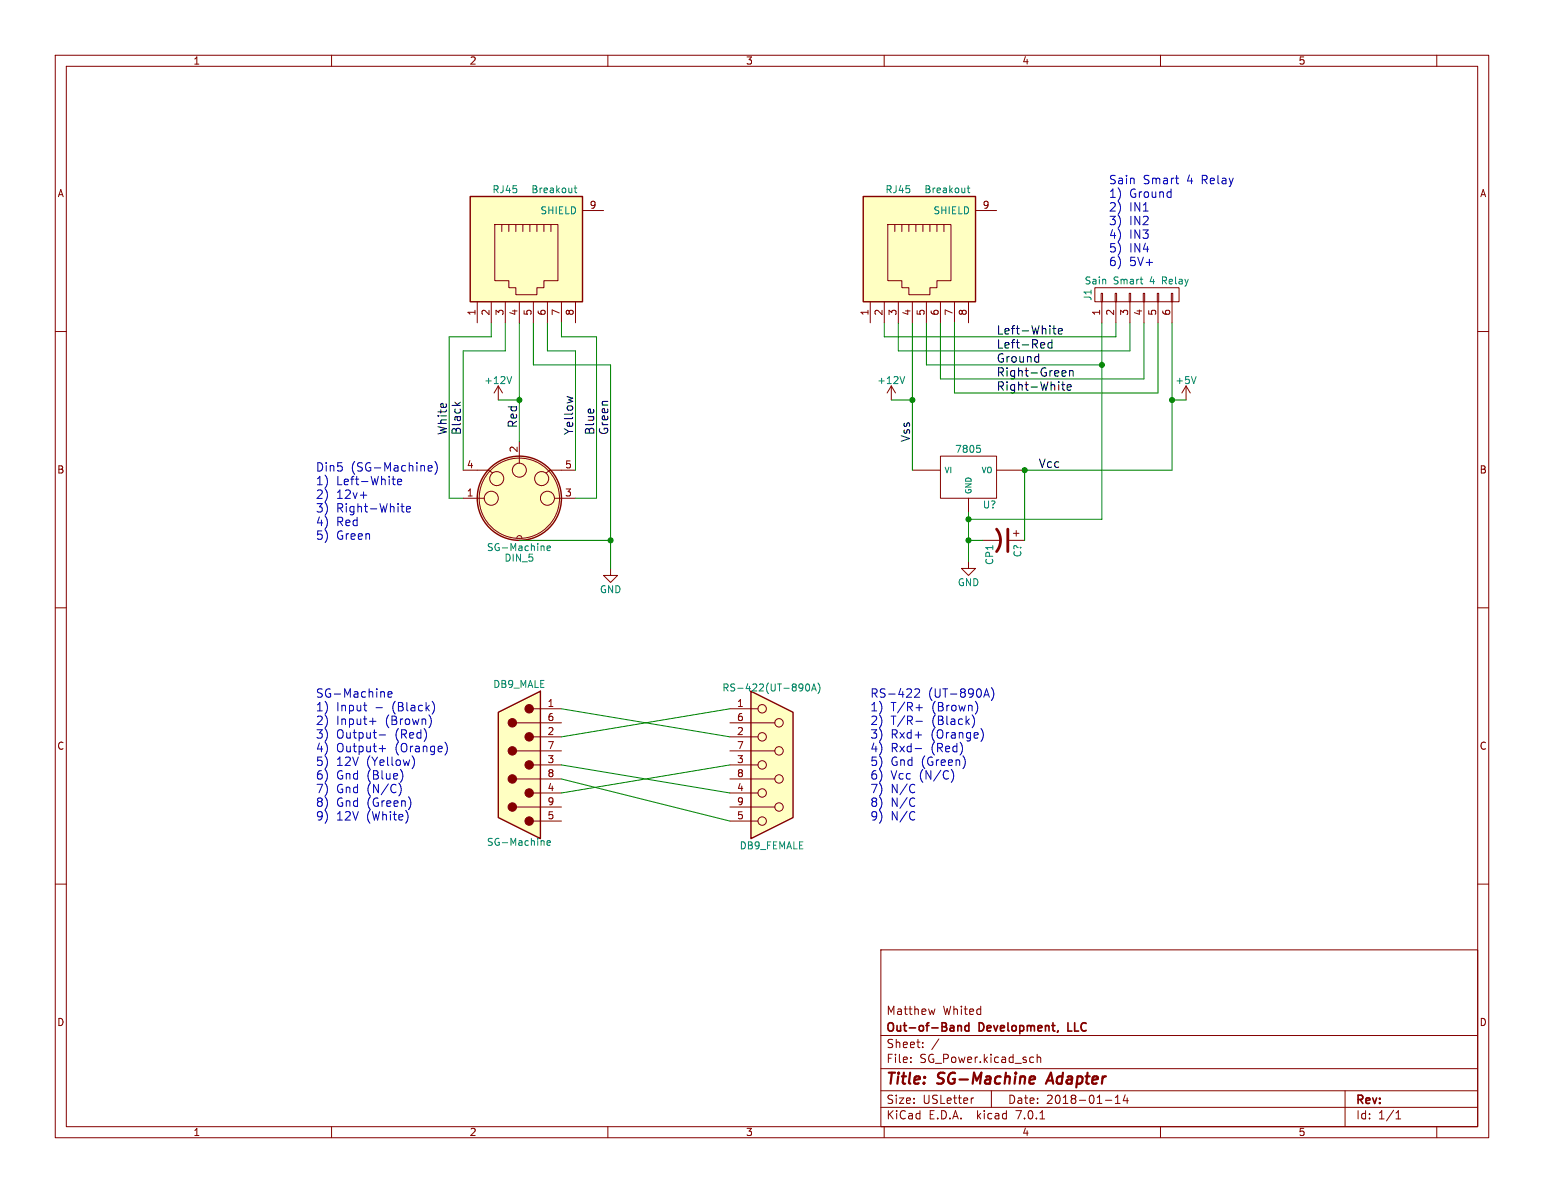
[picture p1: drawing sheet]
<svg xmlns="http://www.w3.org/2000/svg" width="279mm" height="216mm" viewBox="0 0 279 216" stroke-linecap="round" stroke-linejoin="round" font-family="sans-serif">
<g fill="none" stroke="#840000" stroke-width=".18">
<path d="M10 10h259.4v195.9h-259.4zM12 12h255.4v191.9h-255.4zM60 10v2M110 10v2M160 10v2M210 10v2M260 10v2M176.5 38.1h3.8M10 60h2M157.5 54.6v3.8M160 54.6v3.8M160.7 40.6h11.4v10.2h-2.6v1.3h-1.2v1.2h-3.8v-1.2h-1.3v-1.3h-2.5z"/>
<path d="M161.9 40.6v1.3M162.6 54.6v3.8M163.2 40.6v1.3M164.5 40.6v1.3M165.1 54.6v3.8M165.7 40.6v1.3M167 40.6v1.3M167.6 54.6v3.8M168.3 40.6v1.3M169.5 40.6v1.3M170.2 54.6v3.8M170.8 40.6v1.3"/>
<path d="M172.7 54.6v3.8M175.3 54.6v3.8M198.1 52.1h15.3v2.5h-15.3zM199.3 53.1h.2v1.5h-.2zM199.4 54.6v3.8M201.8 53.1h.3v1.5h-.3zM201.9 54.6v3.8M204.3 53.1h.3v1.5h-.3zM204.5 54.6v3.8M206.9 53.1h.2v1.5h-.2zM207 54.6v3.8M209.4 53.1h.3v1.5h-.3z"/>
<path d="M209.5 54.6v3.8M212 53.1h.2v1.5h-.2zM212.1 54.6v3.8M267.4 60h2M161.3 69.9l-.8 1.2M161.3 69.9v2.5M161.3 69.9l.8 1.2M214.6 69.9l-.7 1.2M214.6 69.9v2.5M214.6 69.9l.8 1.2M165.1 85.1h5.1M170.2 82.6h10.1v7.6h-10.1z"/>
<path d="M175.3 90.2v2.5M177.8 97.8h3.3M180.3 85.1h5.1M182.6 97.8h2.8M183.4 96.5h1M183.9 96v1M10 110h2M110.5 102.9v1.2h1.3l-1.3 1.3-1.3-1.3h1.3M175.3 101.6v1.3h1.2l-1.2 1.2-1.3-1.2h1.3M267.4 110h2M10 160h2M267.4 160h2"/>
<path d="M159.4 171.9h108v32h-108zM159.4 197.4h108M159.4 193.4h108M159.4 187.4h108M164.8 192.2v.1M164.8 191.4v.1M167 189.5v.1M167 188.7v.1M169.2 182.6l-.3 1M176.2 198.7l-.3 .1M179.4 197.4v3M186.9 191.3l.1 .1"/>
<path d="M187 192.2l-.1 .1M187.7 190.8v1.5M187.7 191.4l.2-.1 .4 .1v.9M200 199.1h1.2M201.8 199.7h.9M201.8 198.6l.5-.4v1.5M203.6 198.1l-.3 1.1h.9M204 198.7v1M243.4 197.4v6.5M60 203.9v2M110 203.9v2M159.4 200.4h108"/>
<path d="M160 203.9v2M188.2 202.5h.8M210 203.9v2M252.6 202.5h.9M252.6 201.4l.4-.4v1.5M260 203.9v2"/>
</g>
<path d="M186.7 194.8l.5 .1 .1 .4-1 .2M187.1 196l-.2 .1M190.2 194.1l-.9 2" fill="none" stroke="#840000" stroke-width=".4"/>
<path d="M173.3 185.6v1M173.3 185.7l.2-.1 .4 .1 .1 .9M175.3 185.7l-.4-.1-.3 .3v.4l.2 .2h.5M175.3 185.1v1.5" fill="none" stroke="#840000" stroke-width=".3"/>
<path d="M175 34h.5M175.2 33.6v1.1l.3 .2M206.3 50.5h.5M206.7 51.4h.1M163.7 68.2l-.4 1.2M216.4 68.2l-.4 1.2M176.8 80.6h.6M177.2 81.1l.2 .2v.3l-.2 .3" fill="none" stroke="#008484" stroke-width=".18"/>
<path d="M156.2 35.6h20.3v19h-20.3z" fill="#ffffc2" stroke="#ffffc2" stroke-width=".18"/>
<path d="M156.2 35.6h20.3v19h-20.3z" fill="none" stroke="#840000" stroke-width=".25"/>
<path d="M180.3 95.8a3.3 3.3 0 0 1 0 4M182.4 95.8v4" fill="none" stroke="#840000" stroke-width=".51"/>
<path d="M135.9 125.1l7.6 3.8v19.1l-7.6 3.8z" fill="#ffffc2"/>
<g fill="none" stroke="#840000" stroke-width=".18">
<path d="M132.1 138.4h5.1M132.1 135.9h8.1M132.1 133.4h5.1M132.1 130.8h8.1M132.1 128.3h5.1M132.1 148.6h5.1M132.1 146.1h8.1M132.1 143.5h5.1M132.1 141h8.1"/>
<circle cx="137.9" cy="133.3" r=".76"/>
<circle cx="137.9" cy="138.4" r=".76"/>
<circle cx="137.9" cy="128.3" r=".76"/>
<circle cx="141" cy="130.8" r=".76"/>
<circle cx="141" cy="135.9" r=".76"/>
<circle cx="137.9" cy="143.5" r=".76"/>
<circle cx="137.9" cy="148.6" r=".76"/>
<circle cx="141" cy="146" r=".76"/>
<circle cx="141" cy="141" r=".76"/>
</g>
<path d="M135.9 125.1l7.6 3.8v19.1l-7.6 3.8z" fill="none" stroke="#840000" stroke-width=".25"/>
<path d="M145.9 123.9l.2-.1a.68 .68 0 0 1 .4 .6 .68 .68 0 0 1-.4 .6l-.3-.4zM146.9 125l.4-1.2 .4 1.2M147 124.7h.6M148 123.6a1.46 1.46 0 0 1 0 1.9" fill="none" stroke="#008484" stroke-width=".18"/>
<path d="M90.2 128.9l7.6-3.8v26.7l-7.6-3.8z" fill="#ffffc2"/>
<g fill="#840000" stroke="#840000" stroke-width=".18">
<circle cx="95.8" cy="128.3" r=".76"/>
<circle cx="95.8" cy="133.3" r=".76"/>
<circle cx="95.8" cy="138.4" r=".76"/>
<circle cx="95.8" cy="143.5" r=".76"/>
<circle cx="95.8" cy="148.6" r=".76"/>
<circle cx="92.7" cy="130.8" r=".76"/>
<circle cx="92.7" cy="135.9" r=".76"/>
<circle cx="92.7" cy="141" r=".76"/>
<circle cx="92.7" cy="146" r=".76"/>
</g>
<g fill="none" stroke="#840000" stroke-width=".18">
<path d="M105.4 38.1h3.8M86.4 54.6v3.8M88.9 54.6v3.8M89.5 40.6h11.5v10.2h-2.6v1.3h-1.2v1.2h-3.9v-1.2h-1.2v-1.3h-2.6zM90.8 40.6v1.3M91.4 54.6v3.8M92.1 40.6v1.3M93.3 40.6v1.3M94 54.6v3.8M94.6 40.6v1.3M95.9 40.6v1.3M96.5 54.6v3.8"/>
<path d="M97.2 40.6v1.3M98.4 40.6v1.3M99.1 54.6v3.8M99.7 40.6v1.3M101.6 54.6v3.8M104.1 54.6v3.8M90.2 69.9l-.8 1.2M90.2 69.9v2.5M90.2 69.9l.7 1.2M83.8 85.1h4.6l.8 .5M83.8 90.2h3.8M93.5 97.4l.2-.4 .3-.1 .3 .2 .1 .3"/>
<path d="M94 80v3.8M100.3 90.2h3.8M104.1 85.1h-4.6l-.7 .5M93.5 130.8h8.1M93.5 135.9h8.1M96.5 128.3h5.1M96.5 133.4h5.1M96.5 138.4h5.1M93.5 141h8.1M93.5 146.1h8.1M96.5 143.5h5.1M96.5 148.6h5.1"/>
<circle cx="88.9" cy="90.2" r="1.27"/>
<circle cx="89.9" cy="86.6" r="1.27"/>
<circle cx="94" cy="90.2" r="7.3"/>
<circle cx="94" cy="85.1" r="1.27"/>
<circle cx="98" cy="86.6" r="1.27"/>
<circle cx="99.1" cy="90.2" r="1.27"/>
</g>
<g fill="none" stroke="#840000" stroke-width=".25">
<path d="M85.1 35.6h20.3v19h-20.3zM90.2 128.9l7.6-3.8v26.7l-7.6-3.8z"/>
<circle cx="94" cy="90.2" r="7.6"/>
</g>
<path d="M103.9 34h.5M104.1 33.6v1.1l.3 .2M92.6 68.2l-.4 1.2M98.4 98.9l.1 .7M99 99.2l.6-.1-.1-.2-.3-.1-.2 .2 .1 .6h.4M98.4 152.2l.1 .8M99 152.6l.6-.2-.1-.2-.3-.1-.2 .2 .1 .6h.4" fill="none" stroke="#008484" stroke-width=".18"/>
<g fill="#ffffc2" stroke="#ffffc2" stroke-width=".18">
<path d="M85.1 35.6h20.3v19h-20.3z"/>
<circle cx="94" cy="90.2" r="7.6"/>
</g>
<g fill="none" stroke="#000" stroke-width=".18">
<path d="M190.5 59.4h.6M190.7 58.9v1.3l.4 .3M191.5 60l.7-.2v-.3l-.5-.1-.2 .3 .1 .7h.6M82.3 72.8l.6 .6M83.3 72.8l-.6 .4M102.6 71.8l1 .3M190.4 61.5v1.5M190.4 62.1l-.5-.1-.3 .3v.4l.2 .2h.6M192.1 69.6h.6M192.3 69.1v1.3l.4 .2M192.4 67.1h.4l.1 .3-.7 .2M192.8 68l-.4 .1"/>
<path d="M193.1 70.1l.7-.1v-.3l-.5-.1-.2 .2 .1 .7h.6M193.5 67.2l.3-.1h.3l.1 1M193.5 67.1v1"/>
</g>
<g fill="none" stroke="#0000c2" stroke-width=".18">
<path d="M212.7 32.2h.6M213.1 33.3h.2M65.2 89.6h1.2M70.9 86.7h.6M71.2 87.5l.3 .2M72 87.2l.7-.1-.1-.3-.4-.1-.2 .2v.8h.6M72.5 91.6h.6M72.8 91.1v1.3l.3 .3M73.6 92.2l.7-.2-.1-.3-.4-.1-.2 .3v.7h.6M77.5 84.8l.7-.2-.1-.3-.4-.1-.2 .3v.7h.6M78.7 83.5a1.75 1.75 0 0 1 0 2.3M65.8 127.6h.6"/>
<path d="M66.2 128.7h.2M66.9 130.5h1.1M68 128.1h1.2M68.6 135.5h1.2M68.6 133h1.2M69.2 134.9v1.2M70.2 125.7l.7-.2v-.3h-.5l-.2 .2 .1 .7h.6M72.8 139.7l.1 .9-.4 .9M74.9 137.4v1.1l-.3 .6M77.9 129.8l.2 .9-.4 .9M78.2 126.9a1.75 1.75 0 0 1 0 2.3M80.5 134.3a1.75 1.75 0 0 1 0 2.3"/>
<path d="M165.5 124.8l.6-.1 .2 .1 .1 .3-.9 1.1h.9M165.6 135.5h1.2M165.8 128.1h1.1M165.8 130.5h1.1M172.4 139.7a1.78 1.78 0 0 1-.3 1.9M174.6 137.4v1.1M176.2 129.8l.1 .9-.3 .9M176.8 127.3l.1 .9-.3 1M177.5 131.8a1.75 1.75 0 0 1 0 2.4M178 126.2l.5-1.5 .5 1.5M178.2 125.7h.7M179.4 124.4a1.75 1.75 0 0 1 0 2.4"/>
<path d="M72.5 142.2l.1 .8-.4 1M73.7 147.1l.1 .6-.1 .8M74.3 144.8v1.1M165.5 142v.1M165.5 144.5v.1M165.5 147h.1M165.5 143.3v.1M165.5 145.8v.1M165.5 148.3h.1"/>
</g>
<g fill="none" stroke="#008400" stroke-width=".18">
<path d="M88.9 58.4v2.6h-7.6v29.2h2.5M91.4 58.4v5.1h-7.6v21.6M94 58.4v21.6M96.5 58.4v7.6h14v36.9M99.1 58.4v5.1h5v21.6M101.6 58.4v2.6h6.3v29.2h-3.8M160 58.4v2.6h41.9v-2.6M162.6 58.4v5.1h41.9v-5.1M165.1 58.4v26.7M167.6 58.4v7.6h31.8M170.2 58.4v10.2h36.8v-10.2M172.7 58.4v12.7h36.8v-12.7"/>
<path d="M199.4 58.4v35.6h-24.1M212.1 58.4v26.7h-26.7v12.7M90.2 72.4h3.8M161.3 72.4h3.8M212.1 72.4h2.5M94 97.8h16.5M175.3 92.7v8.9M175.3 97.8h2.5M101.6 128.3l30.5 5.1M101.6 138.4l30.5 5.1M132.1 128.3l-30.5 5.1M132.1 138.4l-30.5 5.1"/>
<path d="M101.6 141l30.5 7.6"/>
</g>
<g fill="#008400" stroke="#008400" stroke-width=".18">
<circle cx="165.1" cy="72.4" r=".46"/>
<circle cx="199.4" cy="66" r=".46"/>
<circle cx="175.3" cy="97.8" r=".46"/>
<circle cx="175.3" cy="94" r=".46"/>
<circle cx="212.1" cy="72.4" r=".46"/>
<circle cx="185.4" cy="85.1" r=".46"/>
<circle cx="94" cy="72.4" r=".46"/>
<circle cx="110.5" cy="97.8" r=".46"/>
</g>
<g font-size="2.8" fill="#840000">
<text x="160.4" y="196.7">Title:</text>
<text x="169.8" y="196.7">SG-Machine</text>
<text x="190.3" y="196.7">Adapter</text>
</g>
<g font-size="2.1" fill="#0000c2">
<text x="200.7" y="33.4">Sain</text>
<text x="200.7" y="35.9">1)</text>
<text x="204.4" y="35.9">Ground</text>
<text x="206.8" y="33.4">Smart</text>
<text x="214.7" y="33.4">4</text>
<text x="217.4" y="33.4">Relay</text>
<text x="200.7" y="38.4">2)</text>
<text x="200.7" y="40.9">3)</text>
<text x="204.4" y="38.4">IN1</text>
<text x="204.4" y="40.9">IN2</text>
<text x="200.7" y="43.3">4)</text>
<text x="200.7" y="45.8">5)</text>
<text x="204.4" y="43.3">IN3</text>
<text x="204.4" y="45.8">IN4</text>
<text x="200.7" y="48.3">6)</text>
<text x="204.4" y="48.3">5V+</text>
<text x="57.1" y="85.4">Din5</text>
<text x="57.1" y="87.9">1)</text>
<text x="60.9" y="87.9">Left-White</text>
<text x="63.5" y="85.4">(SG-Machine)</text>
<text x="57.1" y="90.4">2)</text>
<text x="57.1" y="92.9">3)</text>
<text x="57.1" y="95.3">4)</text>
<text x="60.9" y="90.4">12v+</text>
<text x="60.9" y="92.9">Right-White</text>
<text x="60.9" y="95.3">Red</text>
<text x="57.1" y="97.8">5)</text>
<text x="60.9" y="97.8">Green</text>
<text x="57.1" y="126.4">SG-Machine</text>
<text x="57.1" y="128.8">1)</text>
<text x="57.1" y="131.3">2)</text>
<text x="60.9" y="128.8">Input</text>
<text x="60.9" y="131.3">Input+</text>
<text x="69.7" y="131.3">(Brown)</text>
<text x="70.9" y="128.8">(Black)</text>
<text x="157.5" y="126.4">RS-422</text>
<text x="157.5" y="128.8">1)</text>
<text x="157.5" y="131.3">2)</text>
<text x="161.2" y="128.8">T/R+</text>
<text x="161.2" y="131.3">T/R-</text>
<text x="167.9" y="126.4">(UT-890A)</text>
<text x="168.6" y="128.8">(Brown)</text>
<text x="168.6" y="131.3">(Black)</text>
<text x="57.1" y="133.8">3)</text>
<text x="57.1" y="136.2">4)</text>
<text x="60.9" y="133.8">Output-</text>
<text x="60.9" y="136.2">Output+</text>
<text x="71.5" y="133.8">(Red)</text>
<text x="71.5" y="136.2">(Orange)</text>
<text x="157.5" y="133.8">3)</text>
<text x="157.5" y="136.2">4)</text>
<text x="161.2" y="133.8">Rxd+</text>
<text x="161.2" y="136.2">Rxd-</text>
<text x="168.4" y="133.8">(Orange)</text>
<text x="168.4" y="136.2">(Red)</text>
<text x="57.1" y="138.7">5)</text>
<text x="57.1" y="141.2">6)</text>
<text x="57.1" y="143.7">7)</text>
<text x="60.9" y="138.7">12V</text>
<text x="60.9" y="141.2">Gnd</text>
<text x="60.9" y="143.7">Gnd</text>
<text x="66.3" y="138.7">(Yellow)</text>
<text x="66.4" y="141.2">(Blue)</text>
<text x="66.4" y="143.7">(N/C)</text>
<text x="157.5" y="138.7">5)</text>
<text x="157.5" y="141.2">6)</text>
<text x="157.5" y="143.7">7)</text>
<text x="161.2" y="138.7">Gnd</text>
<text x="161.2" y="141.2">Vcc</text>
<text x="161.2" y="143.7">N/C</text>
<text x="166.3" y="141.2">(N/C)</text>
<text x="166.7" y="138.7">(Green)</text>
<text x="57.1" y="146.1">8)</text>
<text x="57.1" y="148.6">9)</text>
<text x="60.9" y="146.1">Gnd</text>
<text x="60.9" y="148.6">12V</text>
<text x="66.3" y="148.6">(White)</text>
<text x="66.4" y="146.1">(Green)</text>
<text x="157.5" y="146.1">8)</text>
<text x="157.5" y="148.6">9)</text>
<text x="161.2" y="146.1">N/C</text>
<text x="161.2" y="148.6">N/C</text>
</g>
<g font-size="2.1">
<text x="180.3" y="65.7">Ground</text>
<text x="180.3" y="60.6">Left-White</text>
<text x="180.3" y="63.2">Left-Red</text>
<text x="180.3" y="70.8">Right-White</text>
<text x="180.3" y="68.3">Right-Green</text>
<text x="93.7" y="77.5" transform="rotate(-90 93.7 77.5)">Red</text>
<text x="81" y="78.7" transform="rotate(-90 81 78.7)">White</text>
<text x="83.5" y="78.7" transform="rotate(-90 83.5 78.7)">Black</text>
<text x="103.8" y="78.7" transform="rotate(-90 103.8 78.7)">Yellow</text>
<text x="107.6" y="78.7" transform="rotate(-90 107.6 78.7)">Blue</text>
<text x="110.2" y="78.7" transform="rotate(-90 110.2 78.7)">Green</text>
<text x="164.8" y="80" transform="rotate(-90 164.8 80)">Vss</text>
<text x="188" y="84.8">Vcc</text>
</g>
<g font-size="2.1" fill="#840000">
<text x="160.4" y="183.8">Matthew</text>
<text x="170.6" y="183.8">Whited</text>
<text x="160.4" y="189.8">Sheet:</text>
<text x="160.4" y="187">Out-of-Band</text>
<text x="168.6" y="189.8">/</text>
<text x="177.3" y="187">Development,</text>
<text x="193.8" y="187">LLC</text>
<text x="160.4" y="192.5">File:</text>
<text x="166.4" y="192.5">SG_Power.kicad_sch</text>
<text x="160.4" y="202.7">KiCad</text>
<text x="160.4" y="199.9">Size:</text>
<text x="167" y="199.9">USLetter</text>
<text x="168.1" y="202.7">E.D.A.</text>
<text x="176.8" y="202.7">kicad</text>
<text x="182.4" y="199.9">Date:</text>
<text x="183.9" y="202.7">7.0.1</text>
<text x="189.3" y="199.9">2018-01-14</text>
<text x="245.4" y="200.1">Rev:</text>
<text x="245.4" y="202.7">Id:</text>
<text x="249.4" y="202.7">1/1</text>
</g>
<g font-size="1.8" fill="#840000">
<text x="35" y="11.8">1</text>
<text x="85" y="11.8">2</text>
<text x="135" y="11.8">3</text>
<text x="185" y="11.8">4</text>
<text x="235" y="11.8">5</text>
<text x="10.4" y="35.8">A</text>
<text x="267.8" y="35.8">A</text>
<text x="106.6" y="37.8">9</text>
<text x="177.8" y="37.8">9</text>
<text x="86.1" y="57.2" transform="rotate(-90 86.1 57.2)">1</text>
<text x="88.6" y="57.2" transform="rotate(-90 88.6 57.2)">2</text>
<text x="91.2" y="57.2" transform="rotate(-90 91.2 57.2)">3</text>
<text x="93.7" y="57.2" transform="rotate(-90 93.7 57.2)">4</text>
<text x="96.3" y="57.2" transform="rotate(-90 96.3 57.2)">5</text>
<text x="98.8" y="57.2" transform="rotate(-90 98.8 57.2)">6</text>
<text x="101.3" y="57.2" transform="rotate(-90 101.3 57.2)">7</text>
<text x="103.9" y="57.2" transform="rotate(-90 103.9 57.2)">8</text>
<text x="157.2" y="57.2" transform="rotate(-90 157.2 57.2)">1</text>
<text x="159.8" y="57.2" transform="rotate(-90 159.8 57.2)">2</text>
<text x="162.3" y="57.2" transform="rotate(-90 162.3 57.2)">3</text>
<text x="164.8" y="57.2" transform="rotate(-90 164.8 57.2)">4</text>
<text x="167.4" y="57.2" transform="rotate(-90 167.4 57.2)">5</text>
<text x="169.9" y="57.2" transform="rotate(-90 169.9 57.2)">6</text>
<text x="172.5" y="57.2" transform="rotate(-90 172.5 57.2)">7</text>
<text x="175" y="57.2" transform="rotate(-90 175 57.2)">8</text>
<text x="199.1" y="57.2" transform="rotate(-90 199.1 57.2)">1</text>
<text x="201.7" y="57.2" transform="rotate(-90 201.7 57.2)">2</text>
<text x="204.2" y="57.2" transform="rotate(-90 204.2 57.2)">3</text>
<text x="206.8" y="57.2" transform="rotate(-90 206.8 57.2)">4</text>
<text x="209.3" y="57.2" transform="rotate(-90 209.3 57.2)">5</text>
<text x="211.8" y="57.2" transform="rotate(-90 211.8 57.2)">6</text>
<text x="93.7" y="81.9" transform="rotate(-90 93.7 81.9)">2</text>
<text x="10.3" y="85.8">B</text>
<text x="84.4" y="89.9">1</text>
<text x="84.4" y="84.8">4</text>
<text x="102.2" y="89.9">3</text>
<text x="102.2" y="84.8">5</text>
<text x="267.7" y="85.8">B</text>
<text x="99" y="128">1</text>
<text x="99" y="130.6">6</text>
<text x="133.3" y="128">1</text>
<text x="133.3" y="130.6">6</text>
<text x="10.3" y="135.8">C</text>
<text x="99" y="133.1">2</text>
<text x="99" y="135.6">7</text>
<text x="133.3" y="133.1">2</text>
<text x="133.3" y="135.6">7</text>
<text x="267.7" y="135.8">C</text>
<text x="99" y="138.2">3</text>
<text x="99" y="143.3">4</text>
<text x="99" y="140.7">8</text>
<text x="133.3" y="138.2">3</text>
<text x="133.3" y="143.3">4</text>
<text x="133.3" y="140.7">8</text>
<text x="99" y="148.3">5</text>
<text x="99" y="145.8">9</text>
<text x="133.3" y="148.3">5</text>
<text x="133.3" y="145.8">9</text>
<text x="10.3" y="185.8">D</text>
<text x="267.7" y="185.8">D</text>
<text x="35" y="205.7">1</text>
<text x="85" y="205.7">2</text>
<text x="135" y="205.7">3</text>
<text x="185" y="205.7">4</text>
<text x="235" y="205.7">5</text>
</g>
<g font-size="1.8" fill="#008484">
<text x="89" y="35.1">RJ45</text>
<text x="96.1" y="35.1">Breakout</text>
<text x="160.2" y="35.1">RJ45</text>
<text x="167.2" y="35.1">Breakout</text>
<text x="97.7" y="38.9">SHIELD</text>
<text x="168.8" y="38.9">SHIELD</text>
<text x="196.2" y="51.6">Sain</text>
<text x="201.4" y="51.6">Smart</text>
<text x="208.1" y="51.6">4</text>
<text x="210.4" y="51.6">Relay</text>
<text x="197.7" y="54.5" transform="rotate(-90 197.7 54.5)">J1</text>
<text x="87.6" y="69.7">+12V</text>
<text x="158.7" y="69.7">+12V</text>
<text x="212.6" y="69.7">+5V</text>
<text x="172.8" y="82.1">7805</text>
<text x="177.8" y="92.2">U?</text>
<text x="88.1" y="99.9">SG-Machine</text>
<text x="91.2" y="101.8">DIN_5</text>
<text x="185" y="100.9" transform="rotate(-90 185 100.9)">C?</text>
<text x="108.5" y="107.5">GND</text>
<text x="173.3" y="106.2">GND</text>
<text x="179.9" y="102.3" transform="rotate(-90 179.9 102.3)">CP1</text>
<text x="89.2" y="124.7">DB9_MALE</text>
<text x="130.7" y="125.3">RS-422(UT-890A)</text>
<text x="88.1" y="153.2">SG-Machine</text>
<text x="133.8" y="153.9">DB9_FEMALE</text>
</g>
<g font-size="1.4" fill="#008484">
<text x="170.9" y="85.8">VI</text>
<text x="176" y="89.4" transform="rotate(-90 176 89.4)">GND</text>
<text x="177.5" y="85.8">VO</text>
</g>
</svg>
